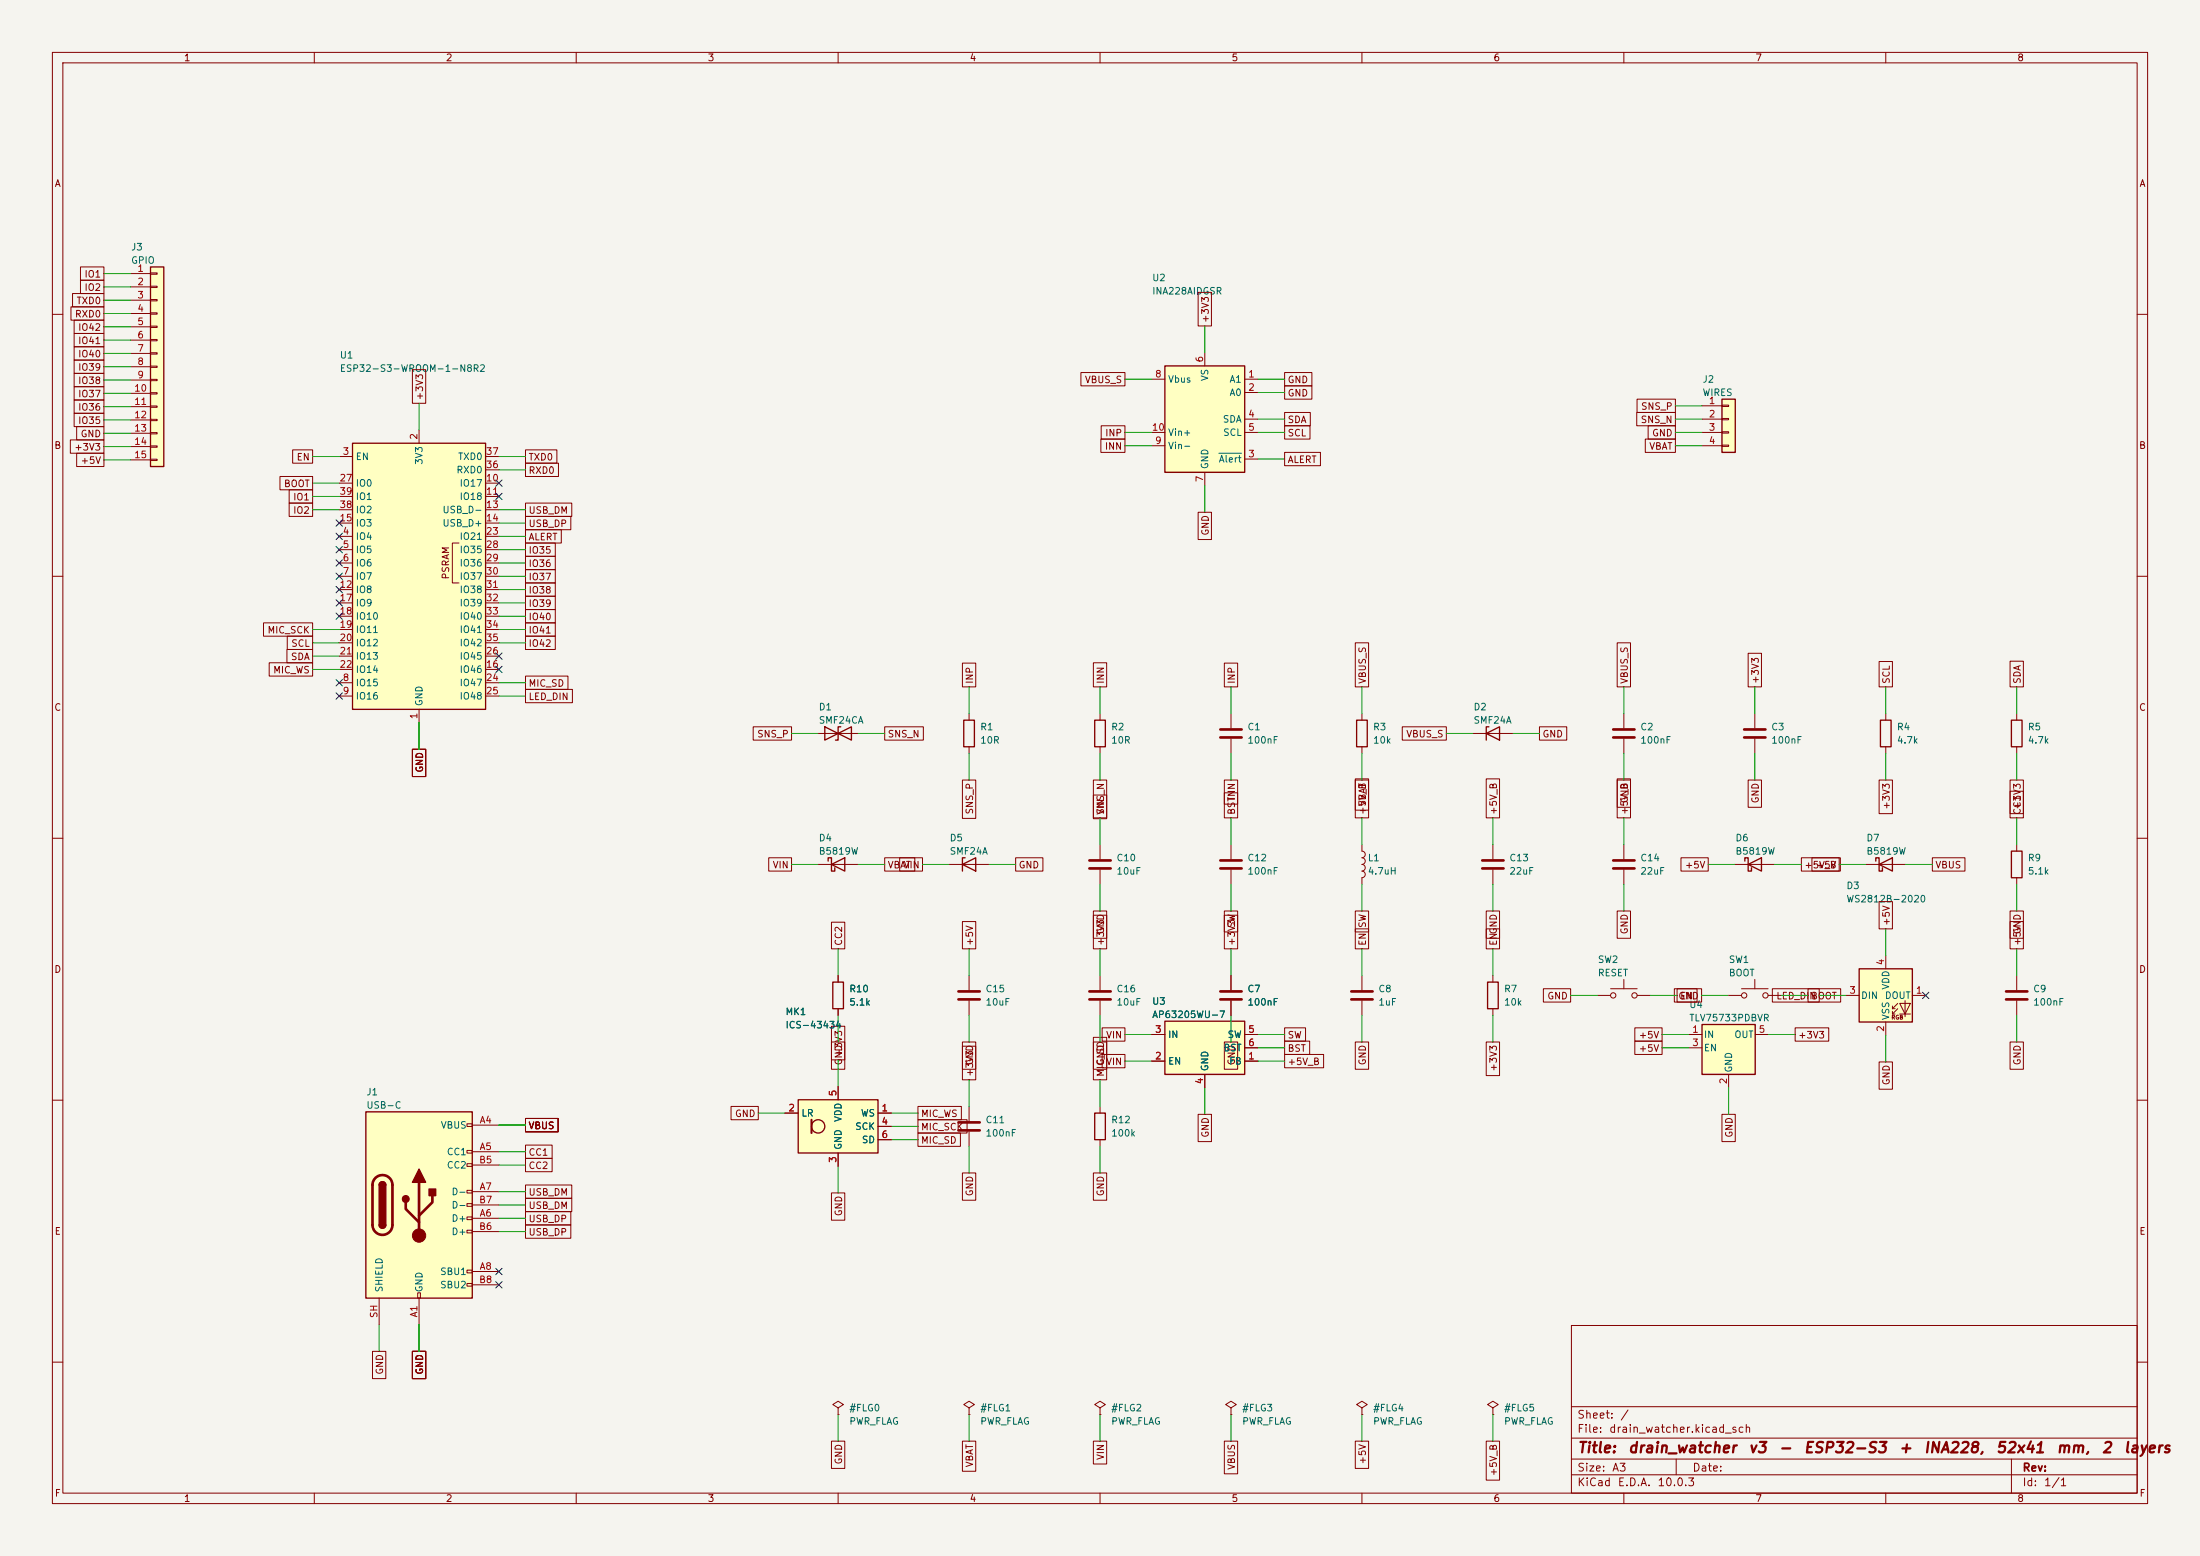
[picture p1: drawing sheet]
<svg xmlns="http://www.w3.org/2000/svg" width="420mm" height="297mm" viewBox="0 0 420 297" stroke-linecap="round" stroke-linejoin="round" font-family="sans-serif">
<path d="M0 0h420v297h-420z" fill="#f5f4ef" stroke="#f5f4ef" stroke-width=".19"/>
<g fill="none" stroke="#840000" stroke-width=".19">
<path d="M10 10h400v277h-400zM12 12h396v273h-396zM60 10v2M110 10v2M160 10v2M210 10v2M260 10v2M310 10v2M360 10v2M10 60h2M408 60h2M10 110h2"/>
<path d="M408 110h2M281.2 140h7.6M335 136.2v2.8M10 160h2M335 141v2.8M408 160h2M331.2 165h7.6M329.9 190h2.6M332.5 188.7h5M335 187v1.7M337.5 190h2.6M10 210h2"/>
<path d="M408 210h2M300 253h108v32h-108zM10 260h2M185 268.7l1-.6-1-.6-1 .6 1 .6v1.3M185 270h.1M300 278.5h108M300 274.5h108M300 268.5h108M320 278.5v3M384 278.5v6.5M408 260h2M60 285v2"/>
<path d="M110 285v2M160 285v2M210 285v2M260 285v2M300 281.5h108M310 285v2M360 285v2"/>
<circle cx="333" cy="190" r=".51"/>
<circle cx="337" cy="190" r=".51"/>
</g>
<path d="M283.7 140l2.6-1.3v2.6zM284.2 138.7h-.5v2.6M333.1 164.4v-.7h.6v2.6h.7v-.7M333.7 165l2.6-1.3v2.6z" fill="none" stroke="#840000" stroke-width=".25"/>
<path d="M333 139.2h4M333 140.8h4" fill="none" stroke="#840000" stroke-width=".51"/>
<path d="M354.9 184.9h10.2v10.2h-10.2z" fill="#ffffc2"/>
<g fill="none" stroke="#840000" stroke-width=".19">
<path d="M235 136.2v2.8M235 141v2.8M352.4 190h2.5M360 182.4v2.5M360 195.1v2.5M361.3 192.5h.5M361.3 193.6h.5M362.3 191.5l-1 1v-.5M362.3 192.5l-1 1.1v-.6M362.7 191.5h2l-1 2.1zM362.7 193.6h2M363.7 191v3.1"/>
<path d="M365.1 190h2.5"/>
</g>
<path d="M354.9 184.9h10.2v10.2h-10.2z" fill="none" stroke="#840000" stroke-width=".25"/>
<path d="M233 139.2h4M233 140.8h4" fill="none" stroke="#840000" stroke-width=".51"/>
<path d="M222.4 69.8h15.2v20.4h-15.2z" fill="#ffffc2"/>
<path d="M222.4 69.8h15.2v20.4h-15.2zM384 137.5h2v5h-2zM183.7 165l2.6-1.3v2.6zM184.2 163.7h-.5v2.6M358.1 164.4v-.7h.6v2.6h.7v-.7M358.7 165l2.6-1.3v2.6zM384 162.5h2v5h-2z" fill="none" stroke="#840000" stroke-width=".25"/>
<g fill="none" stroke="#840000" stroke-width=".19">
<path d="M219.8 72.4h2.6M230 67.3v2.5M237.6 72.4h2.6M237.6 74.9h2.6M219.8 82.5h2.6M219.8 85.1h2.6M230 90.2v2.5M237.6 87.6h2.6M237.6 80h2.6M237.6 82.5h2.6M385 136.2v1.3M385 142.5v1.3"/>
<path d="M181.2 165h7.6M356.2 165h7.6M385 161.2v1.3M385 167.5v1.3M185 186.2v2.8M185 191v2.8M385 186.2v2.8M385 191v2.8"/>
</g>
<path d="M232.7 86.5h4.3" fill="none" stroke="#006464" stroke-width=".19"/>
<path d="M183 189.2h4M183 190.8h4M383 189.2h4M383 190.8h4" fill="none" stroke="#840000" stroke-width=".51"/>
<path d="M69.8 212.2h20.4v35.6h-20.4z" fill="#ffffc2"/>
<g fill="none" stroke="#840000" stroke-width=".19">
<path d="M360 136.2v1.3M360 142.5v1.3M235 161.2v2.8M235 166v2.8M260 163.7a.63 .63 0 0 1 .6 .7 .63 .63 0 0 1-.6 .6 .64 .64 0 0 1 .6 .6 .64 .64 0 0 1-.6 .7 .64 .64 0 0 1 .6 .6 .64 .64 0 0 1-.6 .6v1.3M260 161.2v1.3a.63 .63 0 0 1 .6 .6 .63 .63 0 0 1-.6 .6M285 161.2v2.8M285 166v2.8M210 186.2v2.8M210 191v2.8M235 186.2v2.8M235 191v2.8"/>
<path d="M260 186.2v2.8M260 191v2.8M89.1 214.5h1.1v.5h-1.1zM89.1 219.6h1.1v.5h-1.1zM90.2 214.8h5M90.2 219.8h5M185 211.2v2.8M185 216v2.8M210 211.2v1.3M210 217.5v1.3M89.1 222.1h1.1v.5h-1.1zM89.1 227.2h1.1v.5h-1.1z"/>
<path d="M89.1 229.7h1.1v.6h-1.1zM89.1 232.3h1.1v.5h-1.1zM89.1 234.8h1.1v.5h-1.1zM90.2 232.5h5M90.2 227.5h5M90.2 222.4h5M90.2 235.1h5M90.2 230h5M72.4 247.8v5.1M79.7 246.8h.6v1h-.6zM80 247.8v5.1M89.1 242.4h1.1v.6h-1.1z"/>
<path d="M89.1 245h1.1v.5h-1.1zM90.2 242.7h5M90.2 245.2h5M160 268.7l1-.6-1-.6-1 .6 1 .6v1.3M160 270h.1M210 268.7l1-.6-1-.6-1 .6 1 .6v1.3M210 270h.1M235 268.7l1-.6-1-.6-1 .6 1 .6v1.3M235 270h.1M260 268.7l1-.6-1-.6-1 .6 1 .6v1.3M260 270h.1M285 268.7l1-.6-1-.6-1 .6 1 .6v1.3"/>
<path d="M285 270h.1"/>
</g>
<path d="M359 137.5h2v5h-2zM69.8 212.2h20.4v35.6h-20.4zM209 212.5h2v5h-2zM72.4 226.2a.64 .64 0 0 1 .6-.6 .64 .64 0 0 1 .7 .6M72.4 233.8a.64 .64 0 0 0 .6 .6 .64 .64 0 0 0 .7-.6" fill="none" stroke="#840000" stroke-width=".25"/>
<g fill="none" stroke="#840000" stroke-width=".51">
<path d="M233 164.2h4M233 165.8h4M283 164.2h4M283 165.8h4M208 189.2h4M208 190.8h4M233 189.2h4M233 190.8h4M258 189.2h4M258 190.8h4M183 214.2h4M183 215.8h4"/>
<path d="M71.7 224.9a1.91 1.91 0 0 1 2-.5 1.91 1.91 0 0 1 1.2 1.8v7.6a1.91 1.91 0 0 1-1.9 1.9 1.91 1.91 0 0 1-1.9-1.9v-7.8l.2-.6zM77.5 229.5v1.3l2.5 2.5M80 225.7v10.1M82.5 228.2v1.3l-2.5 2.5"/>
</g>
<g fill="#840000" stroke="#840000" stroke-width=".25">
<path d="M72.4 226.2h1.3v7.6h-1.3z"/>
<path d="M72.6 225.7a.64 .64 0 0 1 .7-.1 .64 .64 0 0 1 .4 .6h-1.3z"/>
<path d="M72.4 233.8h1.3a.64 .64 0 0 1-.7 .6 .64 .64 0 0 1-.6-.6z"/>
<path d="M80 223.1l1.3 2.6h-2.6z"/>
<path d="M81.9 227h1.3v1.2h-1.3z"/>
<circle cx="77.5" cy="228.9" r=".63"/>
</g>
<circle cx="80" cy="235.8" r="1.27" fill="#840000" stroke="#840000" stroke-width=".19"/>
<path d="M222.4 194.9h15.2v10.2h-15.2z" fill="#ffffc2"/>
<path d="M222.4 194.9h15.2v10.2h-15.2z" fill="none" stroke="#840000" stroke-width=".25"/>
<g fill="none" stroke="#840000" stroke-width=".19">
<path d="M219.8 197.5h2.6M237.6 197.5h2.6M237.6 200h2.6M304.9 190h2.6M307.5 188.7h5M310 187v1.7M312.5 190h2.6M219.8 202.5h2.6M230 205.1v2.5M237.6 202.5h2.6"/>
<circle cx="308" cy="190" r=".51"/>
<circle cx="312" cy="190" r=".51"/>
</g>
<path d="M67.3 84.6h25.4v50.8h-25.4z" fill="#ffffc2"/>
<path d="M67.3 84.6h25.4v50.8h-25.4zM159 187.5h2v5h-2zM284 187.5h2v5h-2z" fill="none" stroke="#840000" stroke-width=".25"/>
<g fill="none" stroke="#840000" stroke-width=".19">
<path d="M64.8 87.1h2.5M64.8 92.2h2.5M64.8 94.8h2.5M64.8 97.3h2.5M64.8 99.8h2.5M80 82.1v2.5M92.7 87.1h2.5M92.7 92.2h2.5M92.7 94.8h2.5M92.7 97.3h2.5M92.7 99.8h2.5M92.7 89.7h2.5"/>
<path d="M64.8 102.4h2.5M64.8 104.9h2.5M64.8 107.5h2.5M64.8 110h2.5M64.8 112.5h2.5M64.8 115.1h2.5M64.8 117.6h2.5M87.6 103.7h-1.3v7.6h1.3M92.7 102.4h2.5M92.7 104.9h2.5M92.7 107.5h2.5M92.7 110h2.5"/>
<path d="M92.7 112.5h2.5M92.7 115.1h2.5M92.7 117.6h2.5M64.8 130.3h2.5M64.8 132.9h2.5M64.8 127.8h2.5M64.8 120.2h2.5M64.8 122.7h2.5M64.8 125.2h2.5M80 135.4v2.5M92.7 130.3h2.5M92.7 132.9h2.5"/>
<path d="M92.7 127.8h2.5M92.7 120.2h2.5M92.7 122.7h2.5M92.7 125.2h2.5M160 186.2v1.3M160 192.5v1.3M285 186.2v1.3M285 192.5v1.3"/>
</g>
<path d="M152.4 209.9h15.2v10.2h-15.2z" fill="#ffffc2"/>
<g fill="none" stroke="#840000" stroke-width=".25">
<path d="M259 137.5h2v5h-2zM158.1 164.4v-.7h.6v2.6h.7v-.7M158.7 165l2.6-1.3v2.6zM152.4 209.9h15.2v10.2h-15.2z"/>
<circle cx="156.2" cy="215" r="1.27"/>
</g>
<path d="M154.9 213.7v2.6" fill="none" stroke="#840000" stroke-width=".38"/>
<path d="M260 136.2v1.3M310 136.2v2.8M260 142.5v1.3M310 141v2.8M156.2 165h7.6M149.8 212.5h2.6M160 207.4v2.5M167.6 212.5h2.6M167.6 215h2.6M167.6 217.5h2.6M160 220.1v2.5" fill="none" stroke="#840000" stroke-width=".19"/>
<path d="M308 139.2h4M308 140.8h4" fill="none" stroke="#840000" stroke-width=".51"/>
<path d="M324.9 195.6h10.2v9.5h-10.2z" fill="#ffffc2"/>
<path d="M157.5 138.7v2.6l5-2.6v2.6zM160.5 138.7h-.5v2.6h-.5M184 137.5h2v5h-2zM209 137.5h2v5h-2zM324.9 195.6h10.2v9.5h-10.2z" fill="none" stroke="#840000" stroke-width=".25"/>
<g fill="none" stroke="#840000" stroke-width=".19">
<path d="M156.2 140h7.6M185 136.2v1.3M210 136.2v1.3M185 142.5v1.3M210 142.5v1.3M210 161.2v2.8M210 166v2.8M310 161.2v2.8M310 166v2.8M322.4 197.5h2.5M322.4 200h2.5M335.1 197.5h2.5"/>
<path d="M330 205.1v2.5"/>
</g>
<path d="M208 164.2h4M208 165.8h4M308 164.2h4M308 165.8h4" fill="none" stroke="#840000" stroke-width=".51"/>
<path d="M328.7 76.2h2.6v10.2h-2.6z" fill="#ffffc2"/>
<path d="M328.7 76.2h2.6v10.2h-2.6z" fill="none" stroke="#840000" stroke-width=".25"/>
<path d="M324.9 77.5h3.8M328.7 77.3h1.3v.3h-1.3zM328.7 79.9h1.3v.2h-1.3zM324.9 80h3.8M324.9 82.5h3.8M324.9 85.1h3.8M328.7 82.4h1.3v.3h-1.3zM328.7 85h1.3v.2h-1.3z" fill="none" stroke="#840000" stroke-width=".19"/>
<path d="M28.7 51h2.6v38.1h-2.6z" fill="#ffffc2"/>
<path d="M28.7 51h2.6v38.1h-2.6z" fill="none" stroke="#840000" stroke-width=".25"/>
<g fill="none" stroke="#840000" stroke-width=".19">
<path d="M13.5 58.6h6.3v2.5h-6.3zM13.8 56h6v2.6h-6zM15.4 53.5h4.4v2.5h-4.4zM15.4 50.9h4.4v2.6h-4.4zM24.9 52.2h3.8M24.9 54.8h3.8M24.9 57.3h3.8M24.9 59.8h3.8M28.7 52.1h1.3v.2h-1.3zM28.7 54.6h1.3v.3h-1.3zM28.7 57.2h1.3v.2h-1.3zM28.7 59.7h1.3v.3h-1.3z"/>
<path d="M228.7 55.8h2.6v6.4h-2.6zM14.2 61.1h5.6v2.6h-5.6zM14.2 76.3h5.6v2.6h-5.6zM14.2 78.9h5.6v2.5h-5.6zM14.2 63.6h5.6v2.6h-5.6zM14.2 66.2h5.6v2.5h-5.6zM14.2 68.7h5.6v2.6h-5.6zM14.2 71.3h5.6v2.5h-5.6zM14.2 73.8h5.6v2.6h-5.6zM24.9 62.4h3.8M24.9 64.9h3.8M24.9 67.5h3.8"/>
<path d="M24.9 70h3.8M24.9 72.5h3.8M24.9 75.1h3.8M24.9 77.6h3.8M28.7 62.3h1.3v.2h-1.3zM28.7 64.8h1.3v.2h-1.3zM28.7 67.3h1.3v.3h-1.3zM28.7 69.9h1.3v.2h-1.3zM28.7 72.4h1.3v.3h-1.3zM28.7 75h1.3v.2h-1.3zM28.7 77.5h1.3v.2h-1.3zM78.7 70.6h2.6v6.4h-2.6z"/>
<path d="M206.4 71.1h8.4v2.6h-8.4zM245.2 73.6h5.2v2.6h-5.2zM245.2 71.1h5.2v2.6h-5.2zM245.2 78.7h4.9v2.6h-4.9zM312.5 78.7h7.3v2.6h-7.3zM312.5 76.2h7.3v2.5h-7.3zM13.4 84h6.4v2.5h-6.4zM14.6 81.4h5.2v2.6h-5.2zM14.6 86.5h5.2v2.6h-5.2zM24.9 80.2h3.8M24.9 82.7h3.8M24.9 85.2h3.8"/>
<path d="M24.9 87.8h3.8M28.7 80h1.3v.3h-1.3zM28.7 82.6h1.3v.2h-1.3zM28.7 85.1h1.3v.3h-1.3zM28.7 87.7h1.3v.2h-1.3zM53.4 90.9h6.3v2.6h-6.3zM55.2 96h4.5v2.6h-4.5zM55.2 93.5h4.5v2.5h-4.5zM55.9 85.9h3.8v2.5h-3.8zM100.3 96h8.9v2.6h-8.9zM100.3 98.6h8.7v2.5h-8.7zM100.3 88.4h6.3v2.6h-6.3z"/>
<path d="M100.3 85.9h6v2.5h-6zM210.2 83.8h4.6v2.6h-4.6zM210.2 81.3h4.6v2.5h-4.6zM228.7 97.8h2.6v5.2h-2.6zM245.2 81.3h4.9v2.5h-4.9zM245.2 86.3h6.9v2.6h-6.9zM314.1 83.8h5.7v2.6h-5.7zM314.6 81.3h5.2v2.5h-5.2zM50.3 118.9h9.4v2.5h-9.4zM100.3 106.2h5.7v2.5h-5.7zM100.3 108.7h5.7v2.6h-5.7zM100.3 111.3h5.7v2.5h-5.7z"/>
<path d="M100.3 113.8h5.7v2.6h-5.7zM100.3 116.3h5.7v2.6h-5.7zM100.3 101.1h6.9v2.6h-6.9zM100.3 118.9h5.7v2.5h-5.7zM100.3 103.6h5.7v2.6h-5.7zM51.4 126.5h8.3v2.6h-8.3zM54.8 124h4.9v2.5h-4.9zM54.8 121.4h4.9v2.6h-4.9zM100.3 129h8.1v2.6h-8.1zM100.3 131.6h9v2.5h-9zM100.3 121.4h5.7v2.6h-5.7zM143.8 138.7h7.3v2.6h-7.3z"/>
<path d="M168.9 138.7h7.4v2.6h-7.4zM183.7 126.6h2.6v4.5h-2.6zM208.7 126.5h2.6v4.6h-2.6zM233.7 126.6h2.6v4.5h-2.6zM258.7 122.7h2.6v8.4h-2.6zM267.7 138.7h8.4v2.6h-8.4zM293.9 138.7h5.2v2.6h-5.2zM308.7 122.7h2.6v8.4h-2.6zM333.7 124.7h2.6v6.4h-2.6zM358.7 126.3h2.6v4.8h-2.6zM383.7 126.2h2.6v4.9h-2.6zM78.7 143h2.6v5.2h-2.6z"/>
<path d="M183.7 148.9h2.6v7.3h-2.6zM208.7 148.9h2.6v7.4h-2.6zM208.7 151.8h2.6v4.3h-2.6zM233.7 148.9h2.6v4.6h-2.6zM233.7 151.3h2.6v4.8h-2.6zM258.7 148.9h2.6v5.7h-2.6zM258.7 148.7h2.6v7.4h-2.6zM283.7 148.7h2.6v7.4h-2.6zM308.7 148.7h2.6v7.4h-2.6zM308.7 148.9h2.6v5.2h-2.6zM333.7 148.9h2.6v5.2h-2.6zM358.7 148.9h2.6v6.4h-2.6z"/>
<path d="M383.7 148.9h2.6v6.4h-2.6zM383.7 151h2.6v5.1h-2.6zM146.8 163.7h4.3v2.6h-4.3zM158.7 176h2.6v5.1h-2.6zM168.9 163.7h5.7v2.6h-5.7zM171.8 163.7h4.3v2.6h-4.3zM183.7 175.9h2.6v5.2h-2.6zM193.9 163.7h5.2v2.6h-5.2zM208.7 173.9h2.6v5.2h-2.6zM208.7 174.7h2.6v6.4h-2.6zM233.7 173.9h2.6v4h-2.6zM233.7 174.7h2.6v6.4h-2.6z"/>
<path d="M258.7 173.9h2.6v4h-2.6zM258.7 177.3h2.6v3.8h-2.6zM283.7 173.9h2.6v5.2h-2.6zM283.7 177.3h2.6v3.8h-2.6zM308.7 173.9h2.6v5.2h-2.6zM320.9 163.7h5.2v2.6h-5.2zM343.9 163.7h7.4v2.6h-7.4zM345.9 163.7h5.2v2.6h-5.2zM358.7 172.1h2.6v5.2h-2.6zM368.9 163.7h6.2v2.6h-6.2zM383.7 173.9h2.6v5.2h-2.6zM383.7 175.9h2.6v5.2h-2.6z"/>
<path d="M158.7 198.9h2.6v5.2h-2.6zM158.7 195.9h2.6v6.4h-2.6zM160 186.2v1.3M160 192.5v1.3M183.7 198.9h2.6v5.2h-2.6zM183.7 199.7h2.6v6.4h-2.6zM208.7 198.9h2.6v5.2h-2.6zM208.7 198h2.6v8.1h-2.6zM210.4 196.2h4.4v2.5h-4.4zM219.8 197.5h2.6M233.7 198.9h2.6v5.2h-2.6zM235 186.2v2.8"/>
<path d="M235 191v2.8M237.6 197.5h2.6M237.6 200h2.6M245.2 198.7h4.8v2.6h-4.8zM245.2 196.2h4v2.5h-4zM258.7 198.9h2.6v5.2h-2.6zM283.7 198.9h2.6v6.4h-2.6zM294.6 188.7h5.2v2.6h-5.2zM312.1 198.7h5.2v2.6h-5.2zM312.1 196.2h5.2v2.5h-5.2zM319.6 188.7h5.2v2.6h-5.2zM320.2 188.7h3.8v2.6h-3.8z"/>
<path d="M338.3 188.7h9v2.6h-9zM342.7 196.2h6.4v2.5h-6.4zM345.2 188.7h6.2v2.6h-6.2zM383.7 198.9h2.6v5.2h-2.6zM100.3 218.6h5.1v2.5h-5.1zM100.3 213.5h6.3v2.5h-6.3zM139.6 211.2h5.2v2.5h-5.2zM149.8 212.5h2.6M160 207.4v2.5M167.6 212.5h2.6M167.6 215h2.6M167.6 217.5h2.6"/>
<path d="M175.2 211.2h8.3v2.5h-8.3zM175.2 213.7h9.4v2.6h-9.4zM175.2 216.3h8.1v2.5h-8.1zM210.4 201.3h4.4v2.5h-4.4zM219.8 202.5h2.6M228.7 212.7h2.6v5.2h-2.6zM230 205.1v2.5M237.6 202.5h2.6M245.2 201.3h7.5v2.5h-7.5zM328.7 212.7h2.6v5.2h-2.6zM358.7 202.7h2.6v5.2h-2.6zM100.3 226.2h8.9v2.5h-8.9z"/>
<path d="M100.3 221.1h5.1v2.6h-5.1zM100.3 228.7h8.9v2.6h-8.9zM100.3 231.3h8.7v2.5h-8.7zM100.3 233.8h8.7v2.6h-8.7zM158.7 227.7h2.6v5.2h-2.6zM160 220.1v2.5M183.7 223.9h2.6v5.2h-2.6zM208.7 223.9h2.6v5.2h-2.6zM71.1 257.9h2.6v5.2h-2.6zM78.7 257.9h2.6v5.2h-2.6zM158.7 275.1h2.6v5.2h-2.6zM183.7 275.1h2.6v5.7h-2.6z"/>
<path d="M208.7 275.1h2.6v4.3h-2.6zM233.7 275.1h2.6v6.2h-2.6zM258.7 275.1h2.6v5.2h-2.6zM283.7 275.1h2.6v7.4h-2.6z"/>
</g>
<g fill="none" stroke="#009600" stroke-width=".19">
<path d="M19.8 52.2h5.1M19.8 54.8h5.1M19.8 57.3h5.1M19.8 59.8h5.1M19.8 64.9h5.1M19.8 67.5h5.1M19.8 70h5.1M19.8 72.5h5.1M19.8 62.4h5.1M19.8 75.1h5.1M19.8 77.6h5.1M80 77v5.1"/>
<path d="M214.8 72.4h5M230 62.2v5.1M240.2 72.4h5M240.2 74.9h5M319.8 77.5h5.1M19.8 82.7h5.1M19.8 85.2h5.1M19.8 87.8h5.1M19.8 80.2h5.1M59.7 97.3h5.1M59.7 87.1h5.1M59.7 94.8h5.1"/>
<path d="M59.7 92.2h5.1M95.2 97.3h5.1M95.2 99.8h5.1M95.2 89.7h5.1M95.2 87.1h5.1M214.8 82.5h5M214.8 85.1h5M230 92.7v5.1M240.2 82.5h5M240.2 87.6h5M240.2 80h5M319.8 82.5h5.1"/>
<path d="M319.8 85.1h5.1M319.8 80h5.1M95.2 112.5h5.1M95.2 115.1h5.1M95.2 117.6h5.1M95.2 107.5h5.1M95.2 102.4h5.1M95.2 104.9h5.1M95.2 110h5.1M59.7 120.2h5.1M59.7 122.7h5.1M59.7 125.2h5.1"/>
<path d="M59.7 127.8h5.1M80 137.9v5.1M95.2 120.2h5.1M95.2 122.7h5.1M95.2 130.3h5.1M95.2 132.9h5.1M151.1 140h5.1M163.8 140h5.1M185 131.1v5.1M210 131.1v5.1M235 131.1v5.1M260 131.1v5.1"/>
<path d="M276.1 140h5.1M288.8 140h5.1M310 131.1v5.1M335 131.1v5.1M360 131.1v5.1M385 131.1v5.1M185 143.8v5.1M210 143.8v5.1M210 156.1v5.1M235 143.8v5.1M235 156.1v5.1M260 143.8v5.1"/>
<path d="M260 156.1v5.1M285 156.1v5.1M310 143.8v5.1M310 156.1v5.1M335 143.8v5.1M360 143.8v5.1M385 143.8v5.1M385 156.1v5.1M151.1 165h5.1M163.8 165h5.1M176.1 165h5.1M188.8 165h5.1"/>
<path d="M210 168.8v5.1M235 168.8v5.1M260 168.8v5.1M285 168.8v5.1M310 168.8v5.1M326.1 165h5.1M338.8 165h5.1M351.1 165h5.1M360 177.3v5.1M363.8 165h5.1M385 168.8v5.1M160 181.1v5.1"/>
<path d="M160 193.8v5.1M185 181.1v5.1M185 193.8v5.1M210 181.1v5.1M210 193.8v5.1M214.8 197.5h5M235 181.1v5.1M235 193.8v5.1M240.2 197.5h5M240.2 200h5M260 181.1v5.1M260 193.8v5.1"/>
<path d="M285 181.1v5.1M285 193.8v5.1M299.8 190h5.1M315.1 190h5.1M317.3 197.5h5.1M317.3 200h5.1M324.8 190h5.1M337.6 197.5h5.1M340.1 190h5.1M347.3 190h5.1M360 197.6v5.1M385 181.1v5.1"/>
<path d="M385 193.8v5.1M95.2 214.8h5.1M95.2 219.8h5.1M144.8 212.5h5M160 202.3v5.1M170.2 212.5h5M170.2 217.5h5M170.2 215h5M185 206.1v5.1M185 218.8v5.1M210 206.1v5.1M210 218.8v5.1"/>
<path d="M214.8 202.5h5M230 207.6v5.1M240.2 202.5h5M330 207.6v5.1M95.2 227.5h5.1M95.2 222.4h5.1M95.2 230h5.1M95.2 232.5h5.1M95.2 235.1h5.1M160 222.6v5.1M72.4 252.9v5M80 252.9v5"/>
<path d="M160 270v5.1M185 270v5.1M210 270v5.1M235 270v5.1M260 270v5.1M285 270v5.1"/>
</g>
<g fill="none" stroke="#000084" stroke-width=".19">
<path d="M64.2 99.2l1.2 1.2M65.4 99.2l-1.2 1.2M94.6 91.6l1.2 1.2M94.6 94.2l1.2 1.2M95.8 91.6l-1.2 1.2M95.8 94.2l-1.2 1.2M64.2 111.9l1.2 1.2M64.2 114.5l1.2 1.2M64.2 117l1.2 1.2M64.2 101.8l1.2 1.2M64.2 104.3l1.2 1.2M64.2 106.9l1.2 1.2"/>
<path d="M64.2 109.4l1.2 1.2M65.4 111.9l-1.2 1.2M65.4 114.5l-1.2 1.2M65.4 117l-1.2 1.2M65.4 101.8l-1.2 1.2M65.4 104.3l-1.2 1.2M65.4 106.9l-1.2 1.2M65.4 109.4l-1.2 1.2M64.2 129.7l1.2 1.2M64.2 132.3l1.2 1.2M65.4 129.7l-1.2 1.2M65.4 132.3l-1.2 1.2"/>
<path d="M94.6 124.6l1.2 1.2M94.6 127.2l1.2 1.2M95.8 124.6l-1.2 1.2M95.8 127.2l-1.2 1.2M367 189.4l1.2 1.2M368.2 189.4l-1.2 1.2M94.6 242.1l1.2 1.2M94.6 244.6l1.2 1.2M95.8 242.1l-1.2 1.2M95.8 244.6l-1.2 1.2"/>
</g>
<g font-size="2" fill="#840000">
<text x="301" y="277.8">Title:</text>
<text x="310.7" y="277.8">drain_watcher</text>
<text x="333.6" y="277.8">v3</text>
<text x="339.4" y="277.8">-</text>
<text x="344.2" y="277.8">ESP32-S3</text>
<text x="362.3" y="277.8">+</text>
<text x="367.1" y="277.8">INA228,</text>
<text x="380.9" y="277.8">52x41</text>
<text x="392.4" y="277.8">mm,</text>
<text x="401.1" y="277.8">2</text>
<text x="405.3" y="277.8">layers</text>
</g>
<g font-size="1.5" fill="#840000">
<text x="301" y="273.8">File:</text>
<text x="301" y="271.1">Sheet:</text>
<text x="307.1" y="273.8">drain_watcher.kicad_sch</text>
<text x="309.2" y="271.1">/</text>
<text x="301" y="281.2">Size:</text>
<text x="307.6" y="281.2">A3</text>
<text x="323" y="281.2">Date:</text>
<text x="386" y="281.2">Rev:</text>
<text x="301" y="284">KiCad</text>
<text x="308.7" y="284">E.D.A.</text>
<text x="316.3" y="284">10.0.3</text>
<text x="386" y="284">Id:</text>
<text x="390.1" y="284">1/1</text>
</g>
<g font-size="1.3" fill="#840000">
<text x="35" y="12">1</text>
<text x="85" y="12">2</text>
<text x="135" y="12">3</text>
<text x="185" y="12">4</text>
<text x="235" y="12">5</text>
<text x="285" y="12">6</text>
<text x="335" y="12">7</text>
<text x="385" y="12">8</text>
<text x="10.3" y="36">A</text>
<text x="408.3" y="36">A</text>
<text x="16" y="53.3">IO1</text>
<text x="14.5" y="58.4">TXD0</text>
<text x="16" y="55.8">IO2</text>
<text x="14.2" y="60.9">RXD0</text>
<text x="14.8" y="63.4">IO42</text>
<text x="14.8" y="66">IO41</text>
<text x="231.1" y="61.7" transform="rotate(-90 231.1 61.7)">+3V3</text>
<text x="14.8" y="68.5">IO40</text>
<text x="14.8" y="71.1">IO39</text>
<text x="14.8" y="73.6">IO38</text>
<text x="14.8" y="76.1">IO37</text>
<text x="81.1" y="76.5" transform="rotate(-90 81.1 76.5)">+3V3</text>
<text x="207" y="73.4">VBUS_S</text>
<text x="245.7" y="76">GND</text>
<text x="245.7" y="73.4">GND</text>
<text x="14.8" y="78.7">IO36</text>
<text x="14.8" y="81.2">IO35</text>
<text x="15.3" y="83.8">GND</text>
<text x="210.9" y="83.6">INP</text>
<text x="245.7" y="81.1">SDA</text>
<text x="245.7" y="83.6">SCL</text>
<text x="313.1" y="81.1">SNS_N</text>
<text x="313.2" y="78.5">SNS_P</text>
<text x="315.3" y="83.6">GND</text>
<text x="10.3" y="86">B</text>
<text x="14.1" y="86.3">+3V3</text>
<text x="15.3" y="88.8">+5V</text>
<text x="56.5" y="88.2">EN</text>
<text x="100.8" y="88.2">TXD0</text>
<text x="210.8" y="86.1">INN</text>
<text x="245.7" y="88.7">ALERT</text>
<text x="314.7" y="86.1">VBAT</text>
<text x="408.2" y="86">B</text>
<text x="54.1" y="93.3">BOOT</text>
<text x="55.9" y="95.8">IO1</text>
<text x="100.8" y="90.7">RXD0</text>
<text x="55.9" y="98.4">IO2</text>
<text x="100.8" y="98.4">USB_DM</text>
<text x="100.8" y="100.9">USB_DP</text>
<text x="100.8" y="103.4">ALERT</text>
<text x="100.8" y="106">IO35</text>
<text x="231.1" y="102.3" transform="rotate(-90 231.1 102.3)">GND</text>
<text x="86.1" y="110.7" transform="rotate(-90 86.1 110.7)">PSRAM</text>
<text x="100.8" y="108.5">IO36</text>
<text x="100.8" y="111.1">IO37</text>
<text x="100.8" y="113.6">IO38</text>
<text x="100.8" y="116.1">IO39</text>
<text x="100.8" y="118.7">IO40</text>
<text x="51" y="121.2">MIC_SCK</text>
<text x="55.5" y="123.8">SCL</text>
<text x="100.8" y="121.2">IO41</text>
<text x="100.8" y="123.8">IO42</text>
<text x="52" y="128.8">MIC_WS</text>
<text x="55.4" y="126.3">SDA</text>
<text x="100.8" y="131.4">MIC_SD</text>
<text x="186.1" y="130.6" transform="rotate(-90 186.1 130.6)">INP</text>
<text x="211.1" y="130.6" transform="rotate(-90 211.1 130.6)">INN</text>
<text x="236.1" y="130.6" transform="rotate(-90 236.1 130.6)">INP</text>
<text x="261.1" y="130.6" transform="rotate(-90 261.1 130.6)">VBUS_S</text>
<text x="311.1" y="130.6" transform="rotate(-90 311.1 130.6)">VBUS_S</text>
<text x="336.1" y="130.6" transform="rotate(-90 336.1 130.6)">+3V3</text>
<text x="361.1" y="130.6" transform="rotate(-90 361.1 130.6)">SCL</text>
<text x="386.1" y="130.6" transform="rotate(-90 386.1 130.6)">SDA</text>
<text x="10.3" y="136">C</text>
<text x="100.8" y="133.9">LED_DIN</text>
<text x="408.2" y="136">C</text>
<text x="144.4" y="141.1">SNS_P</text>
<text x="169.4" y="141.1">SNS_N</text>
<text x="268.4" y="141.1">VBUS_S</text>
<text x="294.4" y="141.1">GND</text>
<text x="81.1" y="147.6" transform="rotate(-90 81.1 147.6)">GND</text>
<text x="186.1" y="155.6" transform="rotate(-90 186.1 155.6)">SNS_P</text>
<text x="211.1" y="155.6" transform="rotate(-90 211.1 155.6)">VIN</text>
<text x="211.1" y="155.6" transform="rotate(-90 211.1 155.6)">SNS_N</text>
<text x="236.1" y="155.6" transform="rotate(-90 236.1 155.6)">BST</text>
<text x="236.1" y="152.8" transform="rotate(-90 236.1 152.8)">INN</text>
<text x="261.1" y="155.6" transform="rotate(-90 261.1 155.6)">+5V_B</text>
<text x="261.1" y="154" transform="rotate(-90 261.1 154)">VBAT</text>
<text x="286.1" y="155.6" transform="rotate(-90 286.1 155.6)">+5V_B</text>
<text x="311.1" y="155.6" transform="rotate(-90 311.1 155.6)">+5V_B</text>
<text x="311.1" y="153.4" transform="rotate(-90 311.1 153.4)">GND</text>
<text x="336.1" y="153.4" transform="rotate(-90 336.1 153.4)">GND</text>
<text x="361.1" y="154.6" transform="rotate(-90 361.1 154.6)">+3V3</text>
<text x="386.1" y="155.6" transform="rotate(-90 386.1 155.6)">CC1</text>
<text x="386.1" y="154.6" transform="rotate(-90 386.1 154.6)">+3V3</text>
<text x="147.4" y="166.1">VIN</text>
<text x="169.4" y="166.1">VBAT</text>
<text x="172.4" y="166.1">VIN</text>
<text x="194.4" y="166.1">GND</text>
<text x="321.6" y="166.1">+5V</text>
<text x="344.4" y="166.1">+5V_B</text>
<text x="346.6" y="166.1">+5V</text>
<text x="369.4" y="166.1">VBUS</text>
<text x="211.1" y="178.4" transform="rotate(-90 211.1 178.4)">GND</text>
<text x="236.1" y="177.2" transform="rotate(-90 236.1 177.2)">SW</text>
<text x="311.1" y="178.4" transform="rotate(-90 311.1 178.4)">GND</text>
<text x="361.1" y="176.8" transform="rotate(-90 361.1 176.8)">+5V</text>
<text x="386.1" y="178.4" transform="rotate(-90 386.1 178.4)">GND</text>
<text x="10.3" y="186">D</text>
<text x="161.1" y="180.6" transform="rotate(-90 161.1 180.6)">CC2</text>
<text x="186.1" y="180.6" transform="rotate(-90 186.1 180.6)">+5V</text>
<text x="211.1" y="180.6" transform="rotate(-90 211.1 180.6)">+3V3</text>
<text x="236.1" y="180.6" transform="rotate(-90 236.1 180.6)">+3V3</text>
<text x="261.1" y="180.6" transform="rotate(-90 261.1 180.6)">EN SW</text>
<text x="286.1" y="180.6" transform="rotate(-90 286.1 180.6)">ENGND</text>
<text x="386.1" y="180.6" transform="rotate(-90 386.1 180.6)">+5V</text>
<text x="408.2" y="186">D</text>
<text x="295.3" y="191.1">GND</text>
<text x="320.3" y="191.1">GND</text>
<text x="320.6" y="191.1">EN</text>
<text x="339" y="191.1">LED_DIN</text>
<text x="345.6" y="191.1">BOOT</text>
<text x="161.1" y="203.4" transform="rotate(-90 161.1 203.4)">GND</text>
<text x="161.1" y="201.8" transform="rotate(-90 161.1 201.8)">+3V3</text>
<text x="186.1" y="203.4" transform="rotate(-90 186.1 203.4)">GND</text>
<text x="211.1" y="203.6">VIN</text>
<text x="211.1" y="198.5">VIN</text>
<text x="211.1" y="203.4" transform="rotate(-90 211.1 203.4)">GND</text>
<text x="236.1" y="203.4" transform="rotate(-90 236.1 203.4)">GND</text>
<text x="245.7" y="203.6">+5V_B</text>
<text x="245.7" y="201.1">BST</text>
<text x="245.7" y="198.5">SW</text>
<text x="261.1" y="203.4" transform="rotate(-90 261.1 203.4)">GND</text>
<text x="312.7" y="201.1">+5V</text>
<text x="312.7" y="198.5">+5V</text>
<text x="343.2" y="198.5">+3V3</text>
<text x="386.1" y="203.4" transform="rotate(-90 386.1 203.4)">GND</text>
<text x="186.1" y="205.6" transform="rotate(-90 186.1 205.6)">+3V3</text>
<text x="211.1" y="205.6" transform="rotate(-90 211.1 205.6)">MIC_SD</text>
<text x="286.1" y="204.6" transform="rotate(-90 286.1 204.6)">+3V3</text>
<text x="361.1" y="207.3" transform="rotate(-90 361.1 207.3)">GND</text>
<text x="100.8" y="215.8">VBUS</text>
<text x="140.2" y="213.5">GND</text>
<text x="175.7" y="213.5">MIC_WS</text>
<text x="100.8" y="220.9">CC1</text>
<text x="175.7" y="216.1">MIC_SCK</text>
<text x="175.7" y="218.6">MIC_SD</text>
<text x="231.1" y="217.2" transform="rotate(-90 231.1 217.2)">GND</text>
<text x="331.1" y="217.2" transform="rotate(-90 331.1 217.2)">GND</text>
<text x="100.8" y="223.4">CC2</text>
<text x="100.8" y="228.5">USB_DM</text>
<text x="100.8" y="231.1">USB_DM</text>
<text x="100.8" y="233.6">USB_DP</text>
<text x="161.1" y="232.2" transform="rotate(-90 161.1 232.2)">GND</text>
<text x="186.1" y="228.4" transform="rotate(-90 186.1 228.4)">GND</text>
<text x="211.1" y="228.4" transform="rotate(-90 211.1 228.4)">GND</text>
<text x="10.3" y="236">E</text>
<text x="100.8" y="236.1">USB_DP</text>
<text x="408.3" y="236">E</text>
<text x="73.4" y="262.5" transform="rotate(-90 73.4 262.5)">GND</text>
<text x="81.1" y="262.5" transform="rotate(-90 81.1 262.5)">GND</text>
<text x="161.1" y="279.6" transform="rotate(-90 161.1 279.6)">GND</text>
<text x="186.1" y="280.2" transform="rotate(-90 186.1 280.2)">VBAT</text>
<text x="211.1" y="278.8" transform="rotate(-90 211.1 278.8)">VIN</text>
<text x="236.1" y="280.7" transform="rotate(-90 236.1 280.7)">VBUS</text>
<text x="261.1" y="279.6" transform="rotate(-90 261.1 279.6)">+5V</text>
<text x="286.1" y="281.9" transform="rotate(-90 286.1 281.9)">+5V_B</text>
<text x="10.3" y="286">F</text>
<text x="35" y="287">1</text>
<text x="85" y="287">2</text>
<text x="135" y="287">3</text>
<text x="185" y="287">4</text>
<text x="235" y="287">5</text>
<text x="285" y="287">6</text>
<text x="335" y="287">7</text>
<text x="385" y="287">8</text>
<text x="408.3" y="286">F</text>
</g>
<g font-size="1.3" fill="#006464">
<text x="24.9" y="48.1">J3</text>
<text x="24.9" y="50.7">GPIO</text>
<text x="219.8" y="54">U2</text>
<text x="219.8" y="56.5">INA228AIDGSR</text>
<text x="64.8" y="71.3">ESP32-S3-WROOM-1-N8R2</text>
<text x="64.8" y="68.7">U1</text>
<text x="222.9" y="73.4">Vbus</text>
<text x="231" y="72.8" transform="rotate(-90 231 72.8)">VS</text>
<text x="234.6" y="73.4">A1</text>
<text x="234.6" y="75.9">A0</text>
<text x="324.9" y="73.4">J2</text>
<text x="324.9" y="75.9">WIRES</text>
<text x="222.9" y="83.5">Vin+</text>
<text x="233.3" y="81">SDA</text>
<text x="233.4" y="83.5">SCL</text>
<text x="67.8" y="88.1">EN</text>
<text x="81" y="88.8" transform="rotate(-90 81 88.8)">3V3</text>
<text x="87.3" y="88.1">TXD0</text>
<text x="222.9" y="86.1">Vin-</text>
<text x="231" y="89.7" transform="rotate(-90 231 89.7)">GND</text>
<text x="232.6" y="88.6">Alert</text>
<text x="67.8" y="93.2">IO0</text>
<text x="67.8" y="95.7">IO1</text>
<text x="87" y="90.7">RXD0</text>
<text x="87.6" y="93.2">IO17</text>
<text x="87.6" y="95.7">IO18</text>
<text x="67.8" y="100.8">IO3</text>
<text x="67.8" y="98.3">IO2</text>
<text x="84.4" y="98.3">USB_D-</text>
<text x="84.4" y="100.8">USB_D+</text>
<text x="67.8" y="103.4">IO4</text>
<text x="67.8" y="105.9">IO5</text>
<text x="87.6" y="103.4">IO21</text>
<text x="87.6" y="105.9">IO35</text>
<text x="67.8" y="108.4">IO6</text>
<text x="67.8" y="111">IO7</text>
<text x="67.8" y="113.5">IO8</text>
<text x="87.6" y="108.4">IO36</text>
<text x="87.6" y="111">IO37</text>
<text x="87.6" y="113.5">IO38</text>
<text x="67.8" y="116.1">IO9</text>
<text x="67.8" y="118.6">IO10</text>
<text x="87.6" y="116.1">IO39</text>
<text x="87.6" y="118.6">IO40</text>
<text x="67.8" y="121.1">IO11</text>
<text x="67.8" y="123.7">IO12</text>
<text x="87.6" y="121.1">IO41</text>
<text x="87.6" y="123.7">IO42</text>
<text x="67.8" y="131.3">IO15</text>
<text x="67.8" y="126.2">IO13</text>
<text x="67.8" y="128.8">IO14</text>
<text x="87.6" y="128.8">IO46</text>
<text x="87.6" y="131.3">IO47</text>
<text x="87.6" y="126.2">IO45</text>
<text x="67.8" y="133.8">IO16</text>
<text x="81" y="134.9" transform="rotate(-90 81 134.9)">GND</text>
<text x="87.6" y="133.8">IO48</text>
<text x="156.2" y="135.9">D1</text>
<text x="281.2" y="135.9">D2</text>
<text x="156.2" y="138.4">SMF24CA</text>
<text x="187" y="139.7">R1</text>
<text x="187" y="142.2">10R</text>
<text x="212" y="139.7">R2</text>
<text x="212" y="142.2">10R</text>
<text x="238" y="139.7">C1</text>
<text x="238" y="142.2">100nF</text>
<text x="262" y="139.7">R3</text>
<text x="262" y="142.2">10k</text>
<text x="281.2" y="138.4">SMF24A</text>
<text x="313" y="139.7">C2</text>
<text x="313" y="142.2">100nF</text>
<text x="338" y="139.7">C3</text>
<text x="338" y="142.2">100nF</text>
<text x="362" y="139.7">R4</text>
<text x="362" y="142.2">4.7k</text>
<text x="387" y="139.7">R5</text>
<text x="387" y="142.2">4.7k</text>
<text x="156.2" y="160.9">D4</text>
<text x="181.2" y="160.9">D5</text>
<text x="331.2" y="160.9">D6</text>
<text x="356.2" y="160.9">D7</text>
<text x="156.2" y="163.4">B5819W</text>
<text x="181.2" y="163.4">SMF24A</text>
<text x="213" y="164.7">C10</text>
<text x="213" y="167.2">10uF</text>
<text x="238" y="167.2">100nF</text>
<text x="238" y="164.7">C12</text>
<text x="261" y="167.2">4.7uH</text>
<text x="261" y="164.7">L1</text>
<text x="288" y="164.7">C13</text>
<text x="288" y="167.2">22uF</text>
<text x="313" y="164.7">C14</text>
<text x="313" y="167.2">22uF</text>
<text x="331.2" y="163.4">B5819W</text>
<text x="356.2" y="163.4">B5819W</text>
<text x="387" y="164.7">R9</text>
<text x="387" y="167.2">5.1k</text>
<text x="352.4" y="170">D3</text>
<text x="352.4" y="172.6">WS2812B-2020</text>
<text x="304.9" y="184.1">SW2</text>
<text x="329.9" y="184.1">SW1</text>
<text x="162" y="189.7">R10</text>
<text x="188" y="189.7">C15</text>
<text x="213" y="189.7">C16</text>
<text x="238" y="189.7">C7</text>
<text x="263" y="189.7">C8</text>
<text x="287" y="189.7">R7</text>
<text x="304.9" y="186.7">RESET</text>
<text x="329.9" y="186.7">BOOT</text>
<text x="355.2" y="191">DIN</text>
<text x="359.7" y="191">DOUT</text>
<text x="361" y="189" transform="rotate(-90 361 189)">VDD</text>
<text x="388" y="189.7">C9</text>
<text x="149.8" y="194.1">MK1</text>
<text x="149.8" y="196.6">ICS-43434</text>
<text x="162" y="192.2">5.1k</text>
<text x="188" y="192.2">10uF</text>
<text x="213" y="192.2">10uF</text>
<text x="219.8" y="194.6">AP63205WU-7</text>
<text x="219.8" y="192.1">U3</text>
<text x="238" y="192.2">100nF</text>
<text x="263" y="192.2">1uF</text>
<text x="287" y="192.2">10k</text>
<text x="322.4" y="192.7">U4</text>
<text x="322.4" y="195.3">TLV75733PDBVR</text>
<text x="361" y="194.8" transform="rotate(-90 361 194.8)">VSS</text>
<text x="388" y="192.2">100nF</text>
<text x="222.9" y="203.5">EN</text>
<text x="222.9" y="198.4">IN</text>
<text x="233.5" y="201">BST</text>
<text x="234.2" y="198.4">SW</text>
<text x="234.6" y="203.5">FB</text>
<text x="325.2" y="198.4">IN</text>
<text x="325.2" y="201">EN</text>
<text x="331" y="198.4">OUT</text>
<text x="69.8" y="209.4">J1</text>
<text x="231" y="204.6" transform="rotate(-90 231 204.6)">GND</text>
<text x="331" y="204.8" transform="rotate(-90 331 204.8)">GND</text>
<text x="69.8" y="211.9">USB-C</text>
<text x="84" y="215.7">VBUS</text>
<text x="152.9" y="213.4">LR</text>
<text x="161" y="214.3" transform="rotate(-90 161 214.3)">VDD</text>
<text x="163.2" y="216">SCK</text>
<text x="164.2" y="213.4">WS</text>
<text x="188" y="214.7">C11</text>
<text x="212" y="214.7">R12</text>
<text x="85.2" y="220.8">CC1</text>
<text x="161" y="219.6" transform="rotate(-90 161 219.6)">GND</text>
<text x="164.4" y="218.5">SD</text>
<text x="188" y="217.2">100nF</text>
<text x="212" y="217.2">100k</text>
<text x="85.2" y="223.4">CC2</text>
<text x="86.1" y="233.5">D+</text>
<text x="86.1" y="228.4">D-</text>
<text x="86.1" y="231">D-</text>
<text x="86.1" y="236.1">D+</text>
<text x="83.9" y="243.7">SBU1</text>
<text x="73.4" y="246.8" transform="rotate(-90 73.4 246.8)">SHIELD</text>
<text x="81" y="246.8" transform="rotate(-90 81 246.8)">GND</text>
<text x="83.9" y="246.2">SBU2</text>
<text x="162" y="269.7">#FLG0</text>
<text x="187" y="269.7">#FLG1</text>
<text x="212" y="269.7">#FLG2</text>
<text x="237" y="269.7">#FLG3</text>
<text x="262" y="269.7">#FLG4</text>
<text x="287" y="269.7">#FLG5</text>
<text x="162" y="272.2">PWR_FLAG</text>
<text x="187" y="272.2">PWR_FLAG</text>
<text x="212" y="272.2">PWR_FLAG</text>
<text x="237" y="272.2">PWR_FLAG</text>
<text x="262" y="272.2">PWR_FLAG</text>
<text x="287" y="272.2">PWR_FLAG</text>
</g>
<g font-size="1.3" fill="#a90000">
<text x="26.1" y="52.2">1</text>
<text x="26.1" y="54.7">2</text>
<text x="26.1" y="57.3">3</text>
<text x="26.1" y="59.8">4</text>
<text x="26.1" y="62.4">5</text>
<text x="26.1" y="64.9">6</text>
<text x="26.1" y="67.4">7</text>
<text x="26.1" y="70">8</text>
<text x="230" y="69.3" transform="rotate(-90 230 69.3)">6</text>
<text x="25.5" y="75.1">10</text>
<text x="25.5" y="77.6">11</text>
<text x="26.1" y="72.5">9</text>
<text x="220.4" y="72.4">8</text>
<text x="238.2" y="72.4">1</text>
<text x="238.2" y="74.9">2</text>
<text x="326.1" y="77.4">1</text>
<text x="25.5" y="80.1">12</text>
<text x="25.5" y="82.7">13</text>
<text x="219.8" y="82.5">10</text>
<text x="238.2" y="80">4</text>
<text x="238.2" y="82.5">5</text>
<text x="326.1" y="80">2</text>
<text x="326.1" y="82.5">3</text>
<text x="25.5" y="85.2">14</text>
<text x="25.5" y="87.8">15</text>
<text x="65.3" y="87.1">3</text>
<text x="80" y="84" transform="rotate(-90 80 84)">2</text>
<text x="92.7" y="89.7">36</text>
<text x="92.7" y="87.1">37</text>
<text x="220.4" y="85.1">9</text>
<text x="238.2" y="87.6">3</text>
<text x="326.1" y="85.1">4</text>
<text x="64.7" y="92.2">27</text>
<text x="64.7" y="94.7">39</text>
<text x="92.7" y="92.2">10</text>
<text x="92.7" y="94.7">11</text>
<text x="230" y="92.1" transform="rotate(-90 230 92.1)">7</text>
<text x="64.7" y="99.8">15</text>
<text x="64.7" y="97.3">38</text>
<text x="92.7" y="97.3">13</text>
<text x="92.7" y="99.8">14</text>
<text x="65.3" y="102.4">4</text>
<text x="65.3" y="104.9">5</text>
<text x="65.3" y="107.4">6</text>
<text x="92.7" y="102.4">23</text>
<text x="92.7" y="104.9">28</text>
<text x="92.7" y="107.4">29</text>
<text x="64.7" y="112.5">12</text>
<text x="65.3" y="110">7</text>
<text x="92.7" y="110">30</text>
<text x="92.7" y="112.5">31</text>
<text x="64.7" y="115.1">17</text>
<text x="64.7" y="117.6">18</text>
<text x="92.7" y="115.1">32</text>
<text x="92.7" y="117.6">33</text>
<text x="64.7" y="120.1">19</text>
<text x="64.7" y="122.7">20</text>
<text x="64.7" y="125.2">21</text>
<text x="92.7" y="125.2">26</text>
<text x="92.7" y="120.1">34</text>
<text x="92.7" y="122.7">35</text>
<text x="64.7" y="127.8">22</text>
<text x="65.3" y="130.3">8</text>
<text x="92.7" y="127.8">16</text>
<text x="92.7" y="130.3">24</text>
<text x="65.3" y="132.8">9</text>
<text x="80" y="137.4" transform="rotate(-90 80 137.4)">1</text>
<text x="92.7" y="132.8">25</text>
<text x="360" y="184.4" transform="rotate(-90 360 184.4)">4</text>
<text x="352.9" y="190">3</text>
<text x="365.6" y="190">1</text>
<text x="220.4" y="197.4">3</text>
<text x="238.2" y="197.4">5</text>
<text x="322.9" y="197.4">1</text>
<text x="335.6" y="197.4">5</text>
<text x="360" y="197.1" transform="rotate(-90 360 197.1)">2</text>
<text x="220.4" y="202.5">2</text>
<text x="238.2" y="202.5">1</text>
<text x="238.2" y="200">6</text>
<text x="322.9" y="200">3</text>
<text x="160" y="209.4" transform="rotate(-90 160 209.4)">5</text>
<text x="230" y="207.1" transform="rotate(-90 230 207.1)">4</text>
<text x="330" y="207.1" transform="rotate(-90 330 207.1)">2</text>
<text x="91.4" y="214.7">A4</text>
<text x="150.4" y="212.4">2</text>
<text x="168.2" y="212.4">1</text>
<text x="168.2" y="215">4</text>
<text x="91.4" y="219.8">A5</text>
<text x="168.2" y="217.5">6</text>
<text x="91.4" y="222.4">B5</text>
<text x="91.4" y="227.4">A7</text>
<text x="160" y="222.1" transform="rotate(-90 160 222.1)">3</text>
<text x="91.4" y="230">B7</text>
<text x="91.4" y="232.5">A6</text>
<text x="91.4" y="235.1">B6</text>
<text x="91.4" y="245.2">B8</text>
<text x="91.4" y="242.7">A8</text>
<text x="72.4" y="251.7" transform="rotate(-90 72.4 251.7)">SH</text>
<text x="80" y="251.6" transform="rotate(-90 80 251.6)">A1</text>
</g>
<text font-size=".8" fill="#840000" x="361" y="194.8">RGB</text>
</svg>
